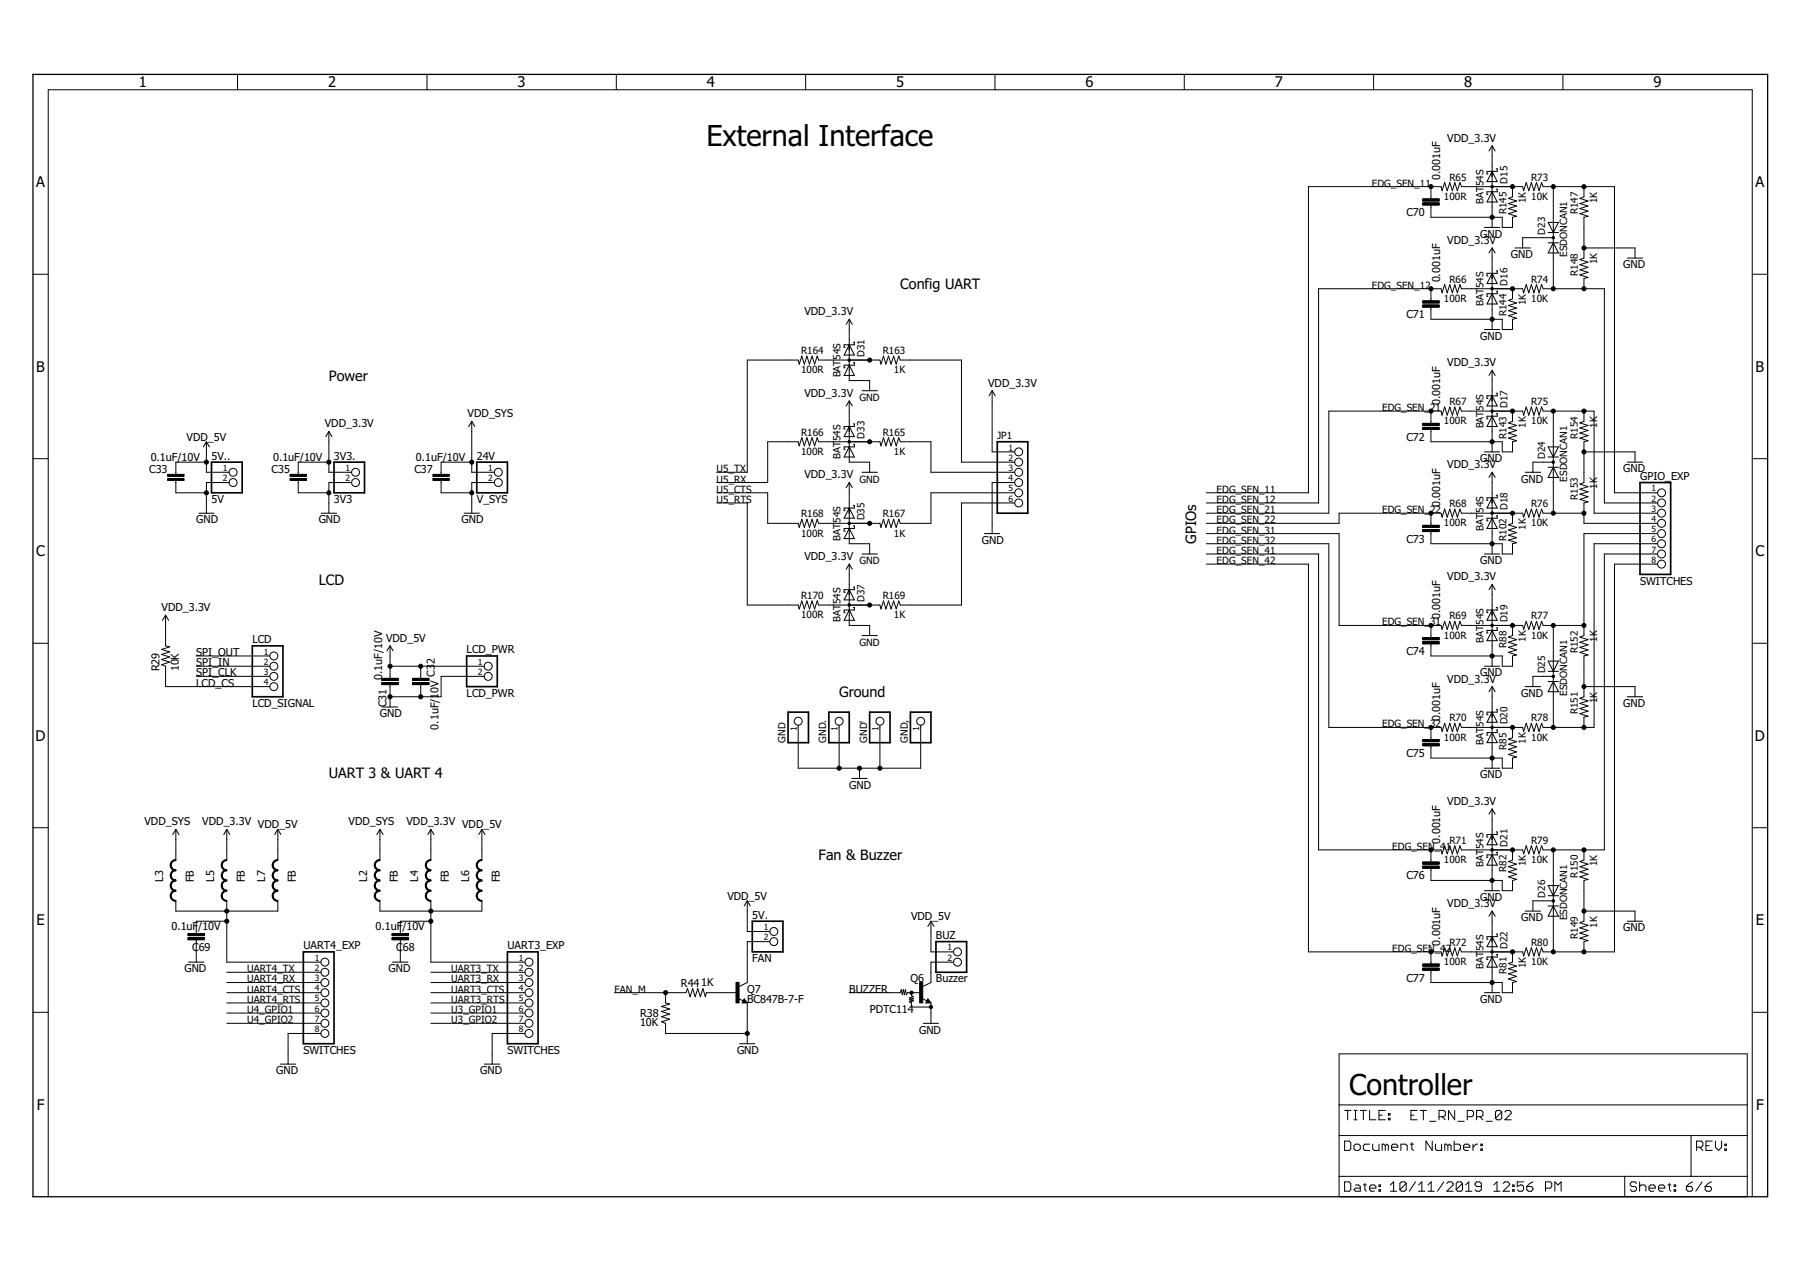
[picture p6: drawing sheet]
<svg xmlns="http://www.w3.org/2000/svg" width="297mm" height="210mm" viewBox="0 0 297 210" stroke-linecap="round" stroke-linejoin="round" font-family="sans-serif">
<g fill="none" stroke="#000" stroke-width=".28">
<path d="M34.9 76.3h5.1v5h-5.1zM55.1 76.3h5.1v5h-5.1zM78.7 76.3h5v5h-5zM164.6 72.9h5v11.8h-5zM270.6 79.6h5.1v15.2h-5.1zM41.6 106.6h5.1v8.4h-5.1zM77 108.2h5.1v5.1h-5.1zM130 117.5h3.4v5.1h-3.4zM136.8 117.5h3.3v5.1h-3.3zM143.5 117.5h3.4v5.1h-3.4zM150.2 117.5h3.4v5.1h-3.4zM50.1 157.1h5v15.1h-5z"/>
<path d="M83.7 157.1h5.1v15.1h-5.1zM124.1 152h5.1v5.1h-5.1zM154.5 155.4h5v5h-5z"/>
</g>
<g fill="none" stroke="#000" stroke-width=".17">
<path d="M39.2 12.3v2.5M70.5 12.3v2.5M101.7 12.3v2.5M132.9 12.3v2.5M164.2 12.3v2.5M195.4 12.3v2.5M226.7 12.3v2.5M257.9 12.3v2.5M236.1 30.8v2M245 37.5h2.5M246.2 31.6l.9 1.7h-1.7zM246.2 24.1v13.4"/>
<path d="M246.2 28.3l.9 1.7h-1.7zM246.2 24.1l-.5 .8M246.2 24.1l.5 .8M246.9 31.2h.2v.4h-1.7v.5h.2M246.9 27.9h.2v.4h-1.7v.4h.2M249.6 30.8v1.7l-.7 .2 1.4 .5-1.4 .4 1.4 .4-1.4 .4 1.4 .4-1.4 .5 1.4 .4-.7 .2v1.6h-1.7v-1.6h-11.8v-2.1M255.5 36.7h1.7l-.9 1.7zM255.5 38.4h1.7M256.3 30.8v16.8M256.3 39.2h-5v1.7M261.4 30.8v1.7l-.7 .2 1.4 .5-1.4 .4 1.4 .4-1.4 .4 1.4 .4-1.4 .5 1.4 .4-.7 .2v6.7l-.7 .2 1.4 .5-1.4 .4 1.4 .4-1.4 .4 1.4 .4-1.4 .5 1.4 .4-.7 .2v1.6M5.4 45.3h2.6"/>
<path d="M140.1 52.7v10.1h3.4v1.7M140.1 56.9l.9 1.7h-1.7zM140.1 52.7l-.5 .8M140.1 52.7l.6 .8M140.8 59.8h.2v.5h-1.7v.4h.2M140.8 56.5h.2v.4h-1.7v.4h.2M236.1 47.6v2.1M245 54.4h2.5M246.2 40.9v13.5M246.2 48.5l.9 1.7h-1.7zM246.2 45.1l.9 1.7h-1.7zM246.2 40.9l-.5 .8"/>
<path d="M246.2 40.9l.5 .8M246.9 44.7h.2v.4h-1.7v.4h.2M246.9 48.1h.2v.4h-1.7v.4h.2M249.6 47.6v1.7l-.7 .3 1.4 .4-1.4 .4 1.4 .4-1.4 .5 1.4 .4-1.4 .4 1.4 .4-.7 .2v1.7h-1.7v-1.7h-11.8v-2M250 40.9h2.5M255.5 40.1h1.7M256.3 40.1l.9 1.6h-1.7zM261.4 40.9h8.4v1.7M268.5 42.6h2.6M289.2 45.3h2.5M5.4 75.7h2.6M29 79.3v2h5.1"/>
<path d="M34.1 76.3h-5.1v2M34.1 72.9v5h3.7M34.1 72.9l.5 .8M34.1 72.9l-.5 .8M37.8 79.6h-3.7v5.1M49.2 79.3v2h5.1M54.3 76.3h-5.1v2M54.3 71.2v6.7h3.7M54.3 71.2l.5 .9M54.3 71.2l-.5 .9M58 79.6h-3.7v5.1M72.8 79.3v2h5.1"/>
<path d="M77.9 76.3h-5.1v2M77.9 69.5v8.4h3.7M77.9 69.5l.5 .9M77.9 69.5l-.6 .9M81.6 79.6h-3.7v5.1M140.1 79.6v10.1h3.4v1.7M140.1 73.7l.9 1.7h-1.7zM140.1 66.2v10.1h3.4v1.6M140.1 60.3l.9 1.7h-1.7zM140.1 70.4l.9 1.7h-1.7zM140.1 66.2l-.5 .8M140.1 66.2l.6 .8"/>
<path d="M140.1 79.6l-.5 .9M140.1 79.6l.6 .9M140.8 70h.2v.4h-1.7v.4h.2M140.8 73.3h.2v.4h-1.7v.4h.2M142.3 77.9h2.5M142.3 64.5h2.5M163.7 64.5v10.1h3.7M163.7 64.5l.5 .8M163.7 64.5l-.5 .8M167.4 76.3h-8.7v-16.9h-10.1l-.3-.6-.4 1.3-.4-1.3-.5 1.3-.4-1.3-.4 1.3-.4-1.3-.4 1.3-.2-.7h-10.1l-.2-.6-.5 1.3-.4-1.3-.4 1.3-.4-1.3-.5 1.3-.4-1.3-.4 1.3-.2-.7h-8.4v18.5h-5M167.4 77.9h-13.8v-5h-5l-.3-.7-.4 1.4-.4-1.4-.5 1.4-.4-1.4-.4 1.4-.4-1.4-.4 1.4-.2-.7h-10.1l-.2-.7-.5 1.4-.4-1.4-.4 1.4-.4-1.4-.5 1.4-.4-1.4-.4 1.4-.2-.7h-5v6.7h-8.4M167.4 79.6h-3.7v8.5"/>
<path d="M236.1 67.8v2.1M245 74.6h2.5M246.2 61.1v13.5M246.2 77.9v13.5M246.2 68.7l.9 1.7h-1.7zM246.2 65.3l.9 1.7h-1.7zM246.2 61.1l-.5 .9M246.2 61.1l.5 .9M246.2 77.9l-.5 .9M246.2 77.9l.5 .9M246.9 64.9h.2v.4h-1.7v.4h.2M246.9 68.3h.2v.4h-1.7v.4h.2"/>
<path d="M249.6 67.8v1.7l-.7 .3 1.4 .4-1.4 .4 1.4 .4-1.4 .5 1.4 .4-1.4 .4 1.4 .4-.7 .2v1.7h-1.7v-1.7h-11.8v-2M251.7 77.9h2.5M255.5 77.1h1.7M255.5 73.7h1.7l-.9 1.7zM255.5 75.4h1.7M256.3 67.8v16.9M256.3 77.1l.9 1.7h-1.7zM256.3 76.3h-3.3v1.6M261.4 67.8v1.7l-.7 .3 1.4 .4-1.4 .4 1.4 .4-1.4 .5 1.4 .4-1.4 .4 1.4 .4-.7 .2v6.7l-.7 .3 1.4 .4-1.4 .4 1.4 .5-1.4 .4 1.4 .4-1.4 .4 1.4 .4-.7 .2v3.4h12.1M261.4 74.6h8.4v1.7M268.5 76.3h2.6M289.2 75.7h2.5"/>
<path d="M32.8 84.7h2.5M53 84.7h2.5M76.6 84.7h2.5M118.3 81.3h8.4v5.1h5l.2 .6 .4-1.3 .4 1.3 .5-1.3 .4 1.3 .4-1.3 .4 1.3 .5-1.3 .2 .7h10.1l.2 .6 .4-1.3 .4 1.3 .4-1.3 .4 1.3 .5-1.3 .4 1.3 .4-1.3 .3 .7h5v-5.1h13.8M118.3 83h5v16.8h8.4l.2 .7 .4-1.3 .4 1.3 .5-1.3 .4 1.3 .4-1.3 .4 1.3 .5-1.3 .2 .6h10.1l.2 .7 .4-1.3 .4 1.3 .4-1.3 .4 1.3 .5-1.3 .4 1.3 .4-1.3 .3 .6h10.1v-16.8h8.7M140.1 83.8l.9 1.7h-1.7zM140.1 93.1v10.1h3.4v1.7M140.1 87.2l.9 1.7h-1.7zM140.1 97.3l.9 1.7h-1.7zM140.1 93.1l-.5 .8M140.1 93.1l.6 .8M140.8 86.8h.2v.4h-1.7v.4h.2"/>
<path d="M140.8 83.4h.2v.4h-1.7v.5h.2M140.8 96.9h.2v.4h-1.7v.4h.2M142.3 91.4h2.5M162.5 88.1h2.5M199.1 81.3h16.8v-50.5h21.9l.2 .7 .4-1.4 .4 1.4 .4-1.4 .5 1.4 .4-1.4 .4 1.4 .4-1.4 .3 .7h10.1l.1 .7 .5-1.4 .4 1.4 .4-1.4 .4 1.4 .5-1.4 .4 1.4 .4-1.4 .3 .7h11.7v50.5h7.1M199.1 83h18.5v-35.4h20.2l.2 .7 .4-1.3 .4 1.3 .4-1.3 .5 1.3 .4-1.3 .4 1.3 .4-1.3 .3 .6h10.1l.1 .7 .5-1.3 .4 1.3 .4-1.3 .4 1.3 .5-1.3 .4 1.3 .4-1.3 .3 .6h10.1v35.4h8.7M199.1 84.7h20.2v-16.9h18.5l.2 .7 .4-1.3 .4 1.3 .4-1.3 .5 1.3 .4-1.3 .4 1.3 .4-1.3 .3 .6h10.1l.1 .7 .5-1.3 .4 1.3 .4-1.3 .4 1.3 .5-1.3 .4 1.3 .4-1.3 .3 .6h8.4v16.9h10.4M199.1 88.1h21.9v15.1h16.8l.2 .7 .4-1.4 .4 1.4 .4-1.4 .5 1.4 .4-1.4 .4 1.4 .4-1.4 .3 .7h10.1l.1 .7 .5-1.4 .4 1.4 .4-1.4 .4 1.4 .5-1.4 .4 1.4 .4-1.4 .3 .7h6.7M199.1 89.7h20.2v30.3h18.5l.2 .7 .4-1.3 .4 1.3 .4-1.3 .5 1.3 .4-1.3 .4 1.3 .4-1.3 .3 .6h10.1l.1 .7 .5-1.3 .4 1.3 .4-1.3 .4 1.3 .5-1.3 .4 1.3 .4-1.3 .3 .6h8.4v-30.3h10.4M199.1 91.4h18.5v48.9h20.2l.2 .6 .4-1.3 .4 1.3 .4-1.3 .5 1.3 .4-1.3 .4 1.3 .4-1.3 .3 .7h10.1l.1 .6 .5-1.3 .4 1.3 .4-1.3 .4 1.3 .5-1.3 .4 1.3 .4-1.3 .3 .7h10.1v-48.9h8.7M199.1 93.1h16.8v64h21.9l.2 .7 .4-1.4 .4 1.4 .4-1.4 .5 1.4 .4-1.4 .4 1.4 .4-1.4 .3 .7h10.1l.1 .7 .5-1.4 .4 1.4 .4-1.4 .4 1.4 .5-1.4 .4 1.4 .4-1.4 .3 .7h11.7v-64h7.1M236.1 84.7v2"/>
<path d="M245 91.4h2.5M246.2 96.5v13.4M246.2 85.5l.9 1.7h-1.7zM246.2 82.1l.9 1.7h-1.7zM246.2 96.5l-.5 .8M246.2 96.5l.5 .8M246.9 81.7h.2v.4h-1.7v.5h.2M246.9 85.1h.2v.4h-1.7v.4h.2M249.6 84.7v1.7l-.7 .2 1.4 .4-1.4 .5 1.4 .4-1.4 .4 1.4 .4-1.4 .4 1.4 .5-.7 .1v1.7h-1.7v-1.7h-11.8v-2M261.4 84.7h-6.7l-.3-.7-.4 1.3-.4-1.3-.5 1.3-.4-1.3-.4 1.3-.4-1.3-.5 1.3-.1-.6h-10.1l-.3-.7-.4 1.3-.4-1.3-.4 1.3-.5-1.3-.4 1.3-.4-1.3-.4 1.3-.2-.6h-16.8v1.7h-21.9M273.5 88.1h-12.1v16.8l-.7 .2 1.4 .5-1.4 .4 1.4 .4-1.4 .4 1.4 .5-1.4 .4 1.4 .4-.7 .1v6.8l-.7 .2 1.4 .5-1.4 .4 1.4 .4-1.4 .4 1.4 .4-1.4 .5 1.4 .4-.7 .1v1.7M5.4 106.2h2.6"/>
<path d="M27.3 101.5v5.1l.7 .1-1.4 .5 1.4 .4-1.4 .4 1.4 .4-1.4 .4 1.4 .5-1.4 .4 .7 .2v3.4h17.2M27.3 101.5l.5 .9M27.3 101.5l-.5 .9M32.4 109.9h12.1M32.4 111.6h12.1M32.4 108.2h12.1M63.1 116.7h2.5M64.4 109.9h15.5M64.4 106.6v5.4M64.4 113v3.7M64.4 106.6l.5 .8M64.4 106.6l-.5 .8"/>
<path d="M69.4 109.9v2.1M69.4 113v2M79.9 111.6h-7.1v3.4h-8.4M131.7 119.7v7.1h20.2v-7.1M138.5 119.7v7.1M140.1 100.7l.9 1.7h-1.7zM140.8 100.2h.2v.5h-1.7v.4h.2M142.3 104.9h2.5M145.2 119.7v7.1M236.1 103.2v2M245 109.9h2.5M246.2 113.3v13.5"/>
<path d="M246.2 104l.9 1.7h-1.7zM246.2 100.7l.9 1.7h-1.7zM246.2 117.5l.9 1.7h-1.7zM246.2 113.3l-.5 .9M246.2 113.3l.5 .9M246.9 100.2h.2v.5h-1.7v.4h.2M246.9 103.6h.2v.4h-1.7v.5h.2M246.9 117.1h.2v.4h-1.7v.4h.2M249.6 103.2v1.7l-.7 .2 1.4 .5-1.4 .4 1.4 .4-1.4 .4 1.4 .5-1.4 .4 1.4 .4-.7 .1v1.7h-1.7v-1.7h-11.8v-2M251.7 113.3h2.5M255.5 112.5h1.7M255.5 109.1h1.7l-.9 1.7z"/>
<path d="M255.5 110.8h1.7M256.3 103.2v16.8M256.3 111.6h-3.3v1.7M256.3 112.5l.9 1.7h-1.7zM261.4 113.3h8.4v1.7M268.5 115h2.6M289.2 106.2h2.5M5.4 136.6h2.6M29 136.9l-.5 .8M29 136.9l.5 .8M29 136.9v5M37.4 136.9l-.5 .8"/>
<path d="M37.4 136.9l.5 .8M37.4 136.9v5M45.8 136.9l.6 .8M45.8 136.9l-.5 .8M45.8 136.9v5M62.7 136.9l-.5 .8M62.7 136.9l.5 .8M62.7 136.9v5M71.1 136.9l-.5 .8M71.1 136.9l.5 .8M71.1 136.9v5M79.5 136.9l.5 .8"/>
<path d="M79.5 136.9l-.5 .8M79.5 136.9v5M140.6 128.5h2.5M141.8 126.8v1.7M236.1 120v2M245 126.8h2.5M246.2 133.5v13.5M246.2 120.9l.9 1.7h-1.7zM246.2 137.7l.9 1.7h-1.7zM246.2 133.5l-.5 .8M246.2 133.5l.5 .8M246.9 120.5h.2v.4h-1.7v.4h.2"/>
<path d="M246.9 137.3h.2v.4h-1.7v.4h.2M249.6 120v1.7l-.7 .3 1.4 .4-1.4 .4 1.4 .4-1.4 .5 1.4 .4-1.4 .4 1.4 .4-.7 .2v1.7h-1.7v-1.7h-11.8v-2M289.2 136.6h2.5M29 148.7v1.6h16.8v-1.6M31.1 158.8h2.5M32.4 155.1v3.7M37.4 148.7v10.1h15.6M37.4 152h-5v2.1M62.7 148.7v1.6h16.8v-1.6M64.8 158.8h2.5M66.1 155.1v3.7M71.1 148.7v10.1h15.5"/>
<path d="M71.1 152h-5v2.1M123.3 148.7v5h3.7M123.3 148.7l.5 .8M123.3 148.7l-.5 .8M127 155.4h-3.7v6.7l-1.3 .7M153.6 152v5.1h3.8M153.6 152l.5 .9M153.6 152l-.5 .9M157.4 158.8h-3.8v3.3l-1.3 .7M236.1 140.3v2M236.1 157.1v2M245 147h2.5"/>
<path d="M246.2 150.3v13.5M246.2 141.1l.9 1.7h-1.7zM246.2 157.9l.9 1.7h-1.7zM246.2 154.6l.9 1.6h-1.7zM246.2 150.3l-.5 .9M246.2 150.3l.5 .9M246.9 140.7h.2v.4h-1.7v.4h.2M246.9 154.1h.2v.5h-1.7v.4h.2M246.9 157.5h.2v.4h-1.7v.4h.2M249.6 157.1v1.7l-.7 .2 1.4 .4-1.4 .5 1.4 .4-1.4 .4 1.4 .4-1.4 .4 1.4 .5-.7 .1v1.7h-1.7v-1.7h-11.8v-2M249.6 140.3v1.6l-.7 .3 1.4 .4-1.4 .4 1.4 .4-1.4 .5 1.4 .4-1.4 .4 1.4 .4-.7 .2v1.7h-1.7v-1.7h-11.8v-2M251.7 150.3h2.5"/>
<path d="M255.5 149.5h1.7M255.5 146.1h1.7l-.9 1.7zM255.5 147.8h1.7M256.3 140.3v16.8M256.3 148.7h-3.3v1.6M256.3 149.5l.9 1.7h-1.7zM261.4 150.3h8.4v1.7M261.4 140.3v1.6l-.7 .3 1.4 .4-1.4 .4 1.4 .4-1.4 .5 1.4 .4-1.4 .4 1.4 .4-.7 .2v6.7l-.7 .3 1.4 .4-1.4 .4 1.4 .4-1.4 .5 1.4 .4-1.4 .4 1.4 .4-.7 .2v1.7M268.5 152h2.6M5.4 167h2.6M37.4 160.4h15.6M37.4 162.1h15.6"/>
<path d="M37.4 163.8h15.6M37.4 165.5h15.6M37.4 167.2h15.6M37.4 168.9h15.6M46.3 175.6h2.5M53 170.5h-5.5v5.1M71.1 160.4h15.5M71.1 162.1h15.5M71.1 163.8h15.5M71.1 165.5h15.5M71.1 167.2h15.5M71.1 168.9h15.5"/>
<path d="M79.9 175.6h2.6M86.6 170.5h-5.4v5.1M101.4 163.8h11.8l.3-.7 .4 1.4 .4-1.4 .4 1.4 .4-1.4 .5 1.4 .4-1.4 .4 1.4 .2-.7h5M109.8 163.8v1.7l.7 .2-1.3 .4 1.3 .4-1.3 .4 1.3 .4-1.3 .5 1.3 .4-1.3 .4 .6 .3v1.6h13.5M121.8 164.8l.8 .4M122 172.2h2.6M122.8 164.8l.5 .7h-.8zM122.8 165.2l.1 .1h-.3l.2-.3 .3 .4h-.5M123.3 165.5v6.7M140.1 163.8h8.5l.1-.5 .2 .8 .2-.8 .1 .8 .2-.8 .2 .8 .2-.3h2M150.4 163.8v.5l.3 .2-.6 .2 .6 .1-.6 .2 .6 .2-.6 .1 .3 .2v.7h3.2M152.1 164.8l.9 .4"/>
<path d="M152.4 168.9h2.5M153.1 164.8l.5 .7h-.8zM153.1 165.2l.1 .1h-.2l.1-.3 .4 .4h-.5M153.6 165.5v3.4M221 173.9h67.3v23.6h-67.3zM245 163.8h2.5M289.2 167h2.5M8 197.5v-182.7h281.2v182.7M221 187.4h67.3M221 194.1h67.3M221 182.3h67.3M221.9 188.3h.8l.2 .3v1l-.2 .2h-.8z"/>
<path d="M221.9 195h.8l.2 .3v1l-.2 .3h-.8zM221.9 183.2h1M222.4 183.2v1.6M223.4 189.1l.3-.3h.5l.3 .3v.5l-.3 .2h-.5l-.3-.2zM223.4 183.2h.5M223.4 184.8h.5M223.7 195.5h.5l.3 .3v.8h-.8l-.3-.3 .3-.2h.8M223.7 183.2v1.6M224.5 183.2h1M225 195.5h.5M225 183.2v1.6M225.2 195.3v1l.3 .3"/>
<path d="M226 196.1h1.1v-.3l-.3-.3h-.5l-.3 .3v.5l.3 .3h.5M226 183.2v1.6h1.1M226 188.8h-.8l-.2 .3v.5l.2 .2h.8M226.5 188.8v.8l.3 .2h.8v-1M227.6 196.3h.2v.3h-.2zM227.6 195.5h.2v.3h-.2zM227.6 184h.5M228.6 183.2h-1v1.6h1M228.6 189.1l-.3-.3h-.2v1M228.6 189.1l.3-.3 .2 .3v.7M228.6 189.1v.7M229.1 184.5h.3v.3h-.3z"/>
<path d="M229.1 183.7h.3v.3h-.3zM229.4 196.6h1.1M229.4 195.5l.6-.5v1.6M229.6 189.3h1.1v-.2l-.3-.3h-.5l-.3 .3v.5l.3 .2h.5M231.2 189.8v-1h.8l.2 .3v.7M232.1 195.3v1l-.3 .3h-.5l-.3-.3M232.1 195.3l-.3-.3h-.5l-.3 .3v1M232.1 195.3l-1.1 1M232.7 188.8h.6M232.8 184h.5M233 188.6v1l.3 .2M233.6 195l-1 1.6"/>
<path d="M233.8 183.2h-1v1.6h1M234.1 196.6h1M234.1 195.5l.5-.5v1.6M234.4 183.2h1M234.9 183.2v1.6M235.6 196.6h1.1M235.6 195.5l.6-.5v1.6M235.9 185h1.1M236.3 188.3v1.5l-1-1.5v1.5M236.9 188.8v.8l.2 .2h.8v-1M237.5 184.3h.8l.2-.3v-.5l-.2-.3h-.8v1.6M238 184.3l.5 .5"/>
<path d="M238.3 195l-1.1 1.6M238.8 195.3l.2-.3h.5l.3 .3v.2l-1 1.1h1M238.9 189.1l-.2-.3h-.3v1M238.9 189.1v.7M238.9 189.1l.3-.3 .3 .3v.7M240 188.3v1.5h.7l.3-.2v-.5l-.3-.3h-.7M240.1 183.2v1.6l-1.1-1.6v1.6M240.6 185h1M241.3 195.3v1l-.2 .3h-.5l-.3-.3M241.3 195.3l-.2-.3h-.5l-.3 .3v1M241.3 195.3l-1 1M241.5 189.3h1v-.2l-.2-.3h-.5l-.3 .3v.5l.3 .2h.5"/>
<path d="M241.9 196.6h1M241.9 195.5l.5-.5v1.6M242.1 184.3h.8l.3-.3v-.5l-.3-.3h-.8v1.6M243.1 188.8v1M243.7 184.3h.8l.2-.3v-.5l-.2-.3h-.8v1.6M243.8 188.8h-.2l-.5 .5M244.2 184.3l.5 .5M244.4 189.6h.2v.2h-.2zM244.4 188.8h.2v.3h-.2zM244.5 195.8h-.8l-.3-.3v-.2l.3-.3h.5l.3 .3v1l-.3 .3h-.5l-.3-.3M245.2 185h1.1M246.5 196.6h1"/>
<path d="M246.5 195.5l.5-.5v1.6M247.8 183.5l-.3-.3h-.5l-.2 .3v1M247.8 183.5v1l-.3 .3h-.5l-.2-.3M247.8 183.5l-1 1M248.1 195.3l.2-.3h.5l.3 .3v.2l-1 1.1h1M248.3 183.5l.3-.3h.5l.3 .3v.2l-1.1 1.1h1.1M249.6 196.3h.3v.3h-.3zM249.6 195.5h.3v.3h-.3zM251.4 195h-1v.8l.8-.3 .2 .3v.5l-.2 .3h-.5l-.3-.3M251.9 195.8h.8l.3 .3v.2l-.3 .3h-.5l-.3-.3zM253 195l-.5 .3-.6 .5M255 196.1h.8l.3-.3v-.5l-.3-.3h-.8v1.6"/>
<path d="M256.6 196.6v-1.6l.5 .5 .5-.5v1.6M268.1 194.1v3.4M270.1 195.3l-.3-.3h-.5l-.3 .3v.2l.3 .3h.5l.3 .3v.2l-.3 .3h-.5l-.3-.3M270.6 195.8l.2-.3h.6l.2 .3v.8M270.6 195v1.6M272.1 196.1h1.1v-.3l-.3-.3h-.5l-.3 .3v.5l.3 .3h.5M273.7 196.1h1v-.3l-.3-.3h-.5l-.2 .3v.5l.2 .3h.5M275.2 195.5h.5M275.5 195.3v1l.2 .3M276.3 196.3h.2v.3h-.2zM276.3 195.5h.2v.3h-.2zM278.3 195.8h.8l.2 .3v.2l-.2 .3h-.5l-.3-.3z"/>
<path d="M279.1 187.4v6.7M279.3 195l-.5 .3-.5 .5M280 189.3h.8l.2-.2v-.5l-.2-.3h-.8v1.5M280.5 189.3l.5 .5M280.9 195l-1.1 1.6M281.4 195.8h.8l.2 .3v.2l-.2 .3h-.6l-.2-.3zM281.5 189.1h.5M282.4 195l-.5 .3-.5 .5M282.6 188.3h-1.1v1.5h1.1M283.1 188.3v1l.5 .5 .5-.5v-1M284.6 189.6h.3v.2h-.3zM284.6 188.8h.3v.3h-.3z"/>
<circle cx="38.5" cy="79.6" r=".66"/>
<circle cx="38.5" cy="77.9" r=".66"/>
<circle cx="58.7" cy="79.6" r=".66"/>
<circle cx="58.7" cy="77.9" r=".66"/>
<circle cx="82.2" cy="79.6" r=".66"/>
<circle cx="82.2" cy="77.9" r=".66"/>
<circle cx="168.1" cy="76.3" r=".66"/>
<circle cx="168.1" cy="74.6" r=".66"/>
<circle cx="168.1" cy="77.9" r=".66"/>
<circle cx="168.1" cy="79.6" r=".66"/>
<circle cx="168.1" cy="83" r=".66"/>
<circle cx="168.1" cy="81.3" r=".66"/>
<circle cx="274.2" cy="83" r=".66"/>
<circle cx="274.2" cy="84.7" r=".66"/>
<circle cx="274.2" cy="81.3" r=".66"/>
<circle cx="274.2" cy="86.4" r=".66"/>
<circle cx="274.2" cy="91.4" r=".66"/>
<circle cx="274.2" cy="89.7" r=".66"/>
<circle cx="274.2" cy="88.1" r=".66"/>
<circle cx="274.2" cy="93.1" r=".66"/>
<circle cx="45.2" cy="108.2" r=".66"/>
<circle cx="45.2" cy="109.9" r=".66"/>
<circle cx="45.2" cy="111.6" r=".66"/>
<circle cx="45.2" cy="113.3" r=".66"/>
<circle cx="80.6" cy="109.9" r=".66"/>
<circle cx="80.6" cy="111.6" r=".66"/>
<circle cx="131.7" cy="119" r=".66"/>
<circle cx="138.5" cy="119" r=".66"/>
<circle cx="145.2" cy="119" r=".66"/>
<circle cx="151.9" cy="119" r=".66"/>
<circle cx="53.6" cy="158.8" r=".66"/>
<circle cx="87.3" cy="158.8" r=".66"/>
<circle cx="127.7" cy="155.4" r=".66"/>
<circle cx="127.7" cy="153.7" r=".66"/>
<circle cx="158" cy="158.8" r=".66"/>
<circle cx="158" cy="157.1" r=".66"/>
<circle cx="53.6" cy="162.1" r=".66"/>
<circle cx="53.6" cy="160.4" r=".66"/>
<circle cx="53.6" cy="163.8" r=".66"/>
<circle cx="53.6" cy="167.2" r=".66"/>
<circle cx="53.6" cy="170.5" r=".66"/>
<circle cx="53.6" cy="165.5" r=".66"/>
<circle cx="53.6" cy="168.9" r=".66"/>
<circle cx="87.3" cy="167.2" r=".66"/>
<circle cx="87.3" cy="168.9" r=".66"/>
<circle cx="87.3" cy="170.5" r=".66"/>
<circle cx="87.3" cy="162.1" r=".66"/>
<circle cx="87.3" cy="165.5" r=".66"/>
<circle cx="87.3" cy="163.8" r=".66"/>
<circle cx="87.3" cy="160.4" r=".66"/>
</g>
<g fill="#000" stroke="#000" stroke-width=".17">
<path d="M234.8 32.8h2.7v.4h-2.7zM234.8 33.5h2.7v.3h-2.7zM234.8 49.7h2.7v.3h-2.7zM234.8 50.3h2.7v.4h-2.7zM27.7 79h2.7v.3h-2.7zM27.7 78.3h2.7v.3h-2.7zM47.9 79h2.7v.3h-2.7zM47.9 78.3h2.7v.3h-2.7zM71.4 79h2.7v.3h-2.7zM71.4 78.3h2.7v.3h-2.7zM234.8 69.9h2.7v.3h-2.7zM234.8 70.5h2.7v.4h-2.7z"/>
<path d="M234.8 86.7h2.7v.3h-2.7zM234.8 87.4h2.7v.3h-2.7zM63 112h2.7v.3h-2.7zM63 112.6h2.7v.4h-2.7zM68.1 112h2.7v.3h-2.7zM68.1 112.6h2.7v.4h-2.7zM234.8 105.2h2.7v.4h-2.7zM234.8 105.9h2.7v.3h-2.7zM234.8 122h2.7v.4h-2.7zM234.8 122.7h2.7v.4h-2.7zM31 154.1h2.7v.3h-2.7zM31 154.7h2.7v.4h-2.7z"/>
<path d="M64.7 154.1h2.7v.3h-2.7zM64.7 154.7h2.7v.4h-2.7zM234.8 159.1h2.7v.3h-2.7zM234.8 159.8h2.7v.3h-2.7zM234.8 142.3h2.7v.3h-2.7zM234.8 142.9h2.7v.4h-2.7zM121.5 162.1h.5v3.4h-.5zM151.8 162.1h.5v3.4h-.5z"/>
</g>
<g fill="#000" stroke="#000" stroke-width=".17">
<path d="M246.1 30.6h.3v.4h-.3l-.1-.2z" fill-rule="evenodd"/>
<path d="M140 59.3h.3v.3h-.3z" fill-rule="evenodd"/>
<path d="M246.1 47.5h.3v.3h-.3l-.1-.2z" fill-rule="evenodd"/>
<path d="M246.1 67.7h.3v.3h-.3l-.1-.2z" fill-rule="evenodd"/>
<path d="M140 86.2h.3v.3l-.2 .1-.1-.1z" fill-rule="evenodd"/>
<path d="M140 99.7h.3v.3h-.3z" fill-rule="evenodd"/>
<path d="M246.1 84.5h.3v.3h-.3l-.1-.1z" fill-rule="evenodd"/>
<path d="M246.1 103h.3v.4h-.3l-.1-.2z" fill-rule="evenodd"/>
<path d="M256.2 111.5h.3v.3h-.3z" fill-rule="evenodd"/>
<path d="M28.1 147.8h.2a.74 .74 0 0 0 .7 .8v.1h-.1l-.5-.2-.2-.3z" fill-rule="evenodd"/>
<path d="M28.1 146.1h.2a.77 .77 0 0 0 .7 .8v.2h-.1l-.5-.2-.2-.4z" fill-rule="evenodd"/>
<path d="M28.1 144.4h.2a.77 .77 0 0 0 .7 .8v.2h-.1l-.5-.2-.2-.4z" fill-rule="evenodd"/>
<path d="M28.1 142.8h.2a.77 .77 0 0 0 .7 .7v.2h-.1l-.5-.2-.2-.4z" fill-rule="evenodd"/>
<path d="M28.4 147.1l.5-.2h.1v.2a.77 .77 0 0 0-.7 .7h-.2v-.1z" fill-rule="evenodd"/>
<path d="M28.3 145.6l.6-.4h.1v.2a.77 .77 0 0 0-.7 .7h-.2v-.1z" fill-rule="evenodd"/>
<path d="M28.4 143.7l.5-.2h.1v.2a.73 .73 0 0 0-.7 .7h-.2v-.1z" fill-rule="evenodd"/>
<path d="M28.4 142l.5-.2h.1v.2a.77 .77 0 0 0-.7 .8h-.2v-.2z" fill-rule="evenodd"/>
<path d="M36.5 147.8h.2a.74 .74 0 0 0 .7 .8v.1h-.3a.86 .86 0 0 1-.6-.9z" fill-rule="evenodd"/>
<path d="M36.5 146.1h.2a.77 .77 0 0 0 .7 .8v.2l-.3-.1a.86 .86 0 0 1-.6-.9z" fill-rule="evenodd"/>
<path d="M36.5 144.4h.2a.77 .77 0 0 0 .7 .8v.2l-.3-.1a.86 .86 0 0 1-.6-.9z" fill-rule="evenodd"/>
<path d="M36.5 142.8h.2a.77 .77 0 0 0 .7 .7v.2l-.3-.1a.86 .86 0 0 1-.6-.8z" fill-rule="evenodd"/>
<path d="M36.7 147.3l.6-.4h.1v.2a.74 .74 0 0 0-.7 .7h-.2z" fill-rule="evenodd"/>
<path d="M36.7 145.6l.6-.4h.1v.2a.74 .74 0 0 0-.7 .7h-.2z" fill-rule="evenodd"/>
<path d="M36.7 143.9l.6-.4h.1v.2a.7 .7 0 0 0-.7 .7h-.2z" fill-rule="evenodd"/>
<path d="M36.7 142.2l.6-.4h.1v.2a.74 .74 0 0 0-.7 .8h-.2z" fill-rule="evenodd"/>
<path d="M44.9 147.8h.2a.74 .74 0 0 0 .7 .8v.1h-.1l-.4-.2-.3-.3z" fill-rule="evenodd"/>
<path d="M44.9 146.1h.2a.77 .77 0 0 0 .7 .8v.2h-.1l-.4-.2-.3-.4z" fill-rule="evenodd"/>
<path d="M44.9 144.4h.2a.77 .77 0 0 0 .7 .8v.2h-.1l-.4-.2-.3-.4z" fill-rule="evenodd"/>
<path d="M44.9 142.8h.2a.77 .77 0 0 0 .7 .7v.2h-.1l-.4-.2-.3-.4z" fill-rule="evenodd"/>
<path d="M45.3 147.1l.4-.2h.1v.2a.77 .77 0 0 0-.7 .7h-.2v-.1z" fill-rule="evenodd"/>
<path d="M45.1 145.6l.6-.4h.1v.2a.77 .77 0 0 0-.7 .7h-.2v-.1z" fill-rule="evenodd"/>
<path d="M45.3 143.7l.4-.2h.1v.2a.73 .73 0 0 0-.7 .7h-.2v-.1z" fill-rule="evenodd"/>
<path d="M45.3 142l.4-.2h.1v.2a.77 .77 0 0 0-.7 .8h-.2v-.2z" fill-rule="evenodd"/>
<path d="M61.8 147.8h.1a.74 .74 0 0 0 .8 .8v.1h-.1l-.5-.2-.3-.3z" fill-rule="evenodd"/>
<path d="M61.8 146.1h.1a.77 .77 0 0 0 .8 .8v.2h-.1l-.5-.2-.3-.4z" fill-rule="evenodd"/>
<path d="M61.8 144.4h.1a.77 .77 0 0 0 .8 .8v.2h-.1l-.5-.2-.3-.4z" fill-rule="evenodd"/>
<path d="M61.8 142.8h.1a.77 .77 0 0 0 .8 .7v.2h-.1l-.5-.2-.3-.4z" fill-rule="evenodd"/>
<path d="M62.1 147.1l.5-.2h.1v.2a.77 .77 0 0 0-.8 .7h-.1v-.1z" fill-rule="evenodd"/>
<path d="M62 145.6l.6-.4h.1v.2a.77 .77 0 0 0-.8 .7h-.1v-.1z" fill-rule="evenodd"/>
<path d="M62.1 143.7l.5-.2h.1v.2a.73 .73 0 0 0-.8 .7h-.1v-.1z" fill-rule="evenodd"/>
<path d="M62.1 142l.5-.2h.1v.2a.77 .77 0 0 0-.8 .8h-.1v-.2z" fill-rule="evenodd"/>
<path d="M70.2 147.8h.2a.74 .74 0 0 0 .7 .8v.1h-.3a.86 .86 0 0 1-.6-.9z" fill-rule="evenodd"/>
<path d="M70.2 146.1h.2a.77 .77 0 0 0 .7 .8v.2l-.3-.1a.86 .86 0 0 1-.6-.9z" fill-rule="evenodd"/>
<path d="M70.2 144.4h.2a.77 .77 0 0 0 .7 .8v.2l-.3-.1a.86 .86 0 0 1-.6-.9z" fill-rule="evenodd"/>
<path d="M70.2 142.8h.2a.77 .77 0 0 0 .7 .7v.2l-.3-.1a.86 .86 0 0 1-.6-.8z" fill-rule="evenodd"/>
<path d="M70.4 147.3l.6-.4h.1v.2a.74 .74 0 0 0-.7 .7h-.2z" fill-rule="evenodd"/>
<path d="M70.4 145.6l.6-.4h.1v.2a.74 .74 0 0 0-.7 .7h-.2z" fill-rule="evenodd"/>
<path d="M70.4 143.9l.6-.4h.1v.2a.7 .7 0 0 0-.7 .7h-.2z" fill-rule="evenodd"/>
<path d="M70.4 142.2l.6-.4h.1v.2a.74 .74 0 0 0-.7 .8h-.2z" fill-rule="evenodd"/>
<path d="M78.6 147.8h.2a.74 .74 0 0 0 .7 .8v.1h-.1l-.4-.2-.3-.3z" fill-rule="evenodd"/>
<path d="M78.6 146.1h.2a.77 .77 0 0 0 .7 .8v.2h-.1l-.4-.2-.3-.4z" fill-rule="evenodd"/>
<path d="M78.6 144.4h.2a.77 .77 0 0 0 .7 .8v.2h-.1l-.4-.2-.3-.4z" fill-rule="evenodd"/>
<path d="M78.6 142.8h.2a.77 .77 0 0 0 .7 .7v.2h-.1l-.4-.2-.3-.4z" fill-rule="evenodd"/>
<path d="M79 147.1l.4-.2h.1v.2a.77 .77 0 0 0-.7 .7h-.2v-.1z" fill-rule="evenodd"/>
<path d="M78.8 145.6l.6-.4h.1v.2a.77 .77 0 0 0-.7 .7h-.2v-.1z" fill-rule="evenodd"/>
<path d="M79 143.7l.4-.2h.1v.2a.73 .73 0 0 0-.7 .7h-.2v-.1z" fill-rule="evenodd"/>
<path d="M79 142l.4-.2h.1v.2a.77 .77 0 0 0-.7 .8h-.2v-.2z" fill-rule="evenodd"/>
<path d="M246.1 140.1h.3v.3h-.3l-.1-.1z" fill-rule="evenodd"/>
<path d="M256.2 148.5h.3v.3h-.3z" fill-rule="evenodd"/>
<path d="M150.2 163.7l.3-.1 .1 .1v.3l-.1 .1-.3-.1v-.2h.3h-.3z" fill-rule="evenodd"/>
<path d="M153.4 166l.1-.1 .3 .1v.3l-.3 .1-.1-.2 .2-.1 .1 .1h-.3z" fill-rule="evenodd"/>
<circle cx="236.1" cy="30.8" r=".34"/>
<circle cx="246.2" cy="35.9" r=".34"/>
<circle cx="249.6" cy="30.8" r=".34"/>
<circle cx="256.3" cy="39.2" r=".21"/>
<circle cx="256.3" cy="30.8" r=".34"/>
<circle cx="261.4" cy="30.8" r=".34"/>
<circle cx="143.5" cy="59.4" r=".34"/>
<circle cx="236.1" cy="47.6" r=".34"/>
<circle cx="246.2" cy="52.7" r=".34"/>
<circle cx="249.6" cy="47.6" r=".34"/>
<circle cx="256.3" cy="47.6" r=".34"/>
<circle cx="261.4" cy="47.6" r=".34"/>
<circle cx="261.4" cy="40.9" r=".34"/>
<circle cx="34.1" cy="76.3" r=".34"/>
<circle cx="54.3" cy="76.3" r=".34"/>
<circle cx="77.9" cy="76.3" r=".34"/>
<circle cx="140.1" cy="72.9" r=".22"/>
<circle cx="143.5" cy="72.9" r=".34"/>
<circle cx="236.1" cy="67.8" r=".34"/>
<circle cx="246.2" cy="72.9" r=".34"/>
<circle cx="249.6" cy="67.8" r=".34"/>
<circle cx="256.3" cy="76.3" r=".21"/>
<circle cx="256.3" cy="67.8" r=".34"/>
<circle cx="261.4" cy="74.6" r=".34"/>
<circle cx="261.4" cy="67.8" r=".34"/>
<circle cx="34.1" cy="81.3" r=".34"/>
<circle cx="54.3" cy="81.3" r=".34"/>
<circle cx="77.9" cy="81.3" r=".34"/>
<circle cx="143.5" cy="86.4" r=".34"/>
<circle cx="143.5" cy="99.8" r=".34"/>
<circle cx="236.1" cy="84.7" r=".34"/>
<circle cx="246.2" cy="89.7" r=".34"/>
<circle cx="249.6" cy="84.7" r=".34"/>
<circle cx="256.3" cy="84.7" r=".34"/>
<circle cx="261.4" cy="84.7" r=".34"/>
<circle cx="64.4" cy="115" r=".34"/>
<circle cx="64.4" cy="109.9" r=".34"/>
<circle cx="69.4" cy="109.9" r=".34"/>
<circle cx="69.4" cy="115" r=".34"/>
<circle cx="236.1" cy="103.2" r=".34"/>
<circle cx="246.2" cy="108.2" r=".34"/>
<circle cx="249.6" cy="103.2" r=".34"/>
<circle cx="256.3" cy="103.2" r=".34"/>
<circle cx="261.4" cy="113.3" r=".34"/>
<circle cx="261.4" cy="103.2" r=".34"/>
<circle cx="138.5" cy="126.8" r=".34"/>
<circle cx="141.8" cy="126.8" r=".34"/>
<circle cx="145.2" cy="126.8" r=".34"/>
<circle cx="236.1" cy="120" r=".34"/>
<circle cx="246.2" cy="120" r=".22"/>
<circle cx="246.2" cy="125.1" r=".34"/>
<circle cx="249.6" cy="120" r=".34"/>
<circle cx="256.3" cy="120" r=".34"/>
<circle cx="261.4" cy="120" r=".34"/>
<circle cx="37.4" cy="150.3" r=".34"/>
<circle cx="37.4" cy="152" r=".34"/>
<circle cx="71.1" cy="150.3" r=".34"/>
<circle cx="71.1" cy="152" r=".34"/>
<circle cx="236.1" cy="140.3" r=".34"/>
<circle cx="236.1" cy="157.1" r=".34"/>
<circle cx="246.2" cy="157.1" r=".22"/>
<circle cx="246.2" cy="145.3" r=".34"/>
<circle cx="249.6" cy="140.3" r=".34"/>
<circle cx="249.6" cy="157.1" r=".34"/>
<circle cx="256.3" cy="140.3" r=".34"/>
<circle cx="256.3" cy="157.1" r=".34"/>
<circle cx="261.4" cy="140.3" r=".34"/>
<circle cx="261.4" cy="150.3" r=".34"/>
<circle cx="261.4" cy="157.1" r=".34"/>
<circle cx="109.8" cy="163.8" r=".34"/>
<circle cx="123.3" cy="170.5" r=".34"/>
<circle cx="246.2" cy="162.1" r=".34"/>
</g>
<path d="M5.4 12.3h286.3v185.2h-286.3z" fill="none" stroke="#000" stroke-width=".21"/>
<g font-size="4.8">
<text x="116.6" y="24.1">External Interface</text>
<text x="222.7" y="180.6">Controller</text>
</g>
<g font-size="2.4">
<text x="22.9" y="14.4">1</text>
<text x="54.2" y="14.4">2</text>
<text x="85.4" y="14.4">3</text>
<text x="116.7" y="14.4">4</text>
<text x="147.9" y="14.4">5</text>
<text x="179.2" y="14.4">6</text>
<text x="210.4" y="14.4">7</text>
<text x="241.6" y="14.4">8</text>
<text x="272.9" y="14.4">9</text>
<text x="6" y="30.9">A</text>
<text x="289.7" y="30.9">A</text>
<text x="148.6" y="47.6">Config UART</text>
<text x="6" y="61.3">B</text>
<text x="54.3" y="62.8">Power</text>
<text x="289.7" y="61.3">B</text>
<text x="197.4" y="89.7" transform="rotate(-90 197.4 89.7)">GPIOs</text>
<text x="6" y="91.8">C</text>
<text x="289.7" y="91.8">C</text>
<text x="52.6" y="96.5">LCD</text>
<text x="138.5" y="115">Ground</text>
<text x="5.9" y="122.2">D</text>
<text x="289.6" y="122.2">D</text>
<text x="54.3" y="128.5">UART 3 &amp; UART 4</text>
<text x="135.1" y="141.9">Fan &amp; Buzzer</text>
<text x="6" y="152.7">E</text>
<text x="289.8" y="152.7">E</text>
<text x="6.1" y="183.1">F</text>
<text x="289.8" y="183.1">F</text>
</g>
<g font-size="1.8">
<text x="238.8" y="23.4">VDD_3.3V</text>
<text x="237.6" y="29.8" transform="rotate(-90 237.6 29.8)">0.001uF</text>
<text x="232.1" y="35.7">C70</text>
<text x="238.8" y="40.2">VDD_3.3V</text>
<text x="244.3" y="39.2">GND</text>
<text x="237.6" y="46.6" transform="rotate(-90 237.6 46.6)">0.001uF</text>
<text x="249.3" y="42.6">GND</text>
<text x="267.8" y="44.3">GND</text>
<text x="132.7" y="52">VDD_3.3V</text>
<text x="232.1" y="52.5">C71</text>
<text x="244.3" y="56.1">GND</text>
<text x="132.7" y="65.5">VDD_3.3V</text>
<text x="163" y="63.8">VDD_3.3V</text>
<text x="238.8" y="60.4">VDD_3.3V</text>
<text x="53.6" y="70.5">VDD_3.3V</text>
<text x="77.2" y="68.9">VDD_SYS</text>
<text x="237.6" y="66.8" transform="rotate(-90 237.6 66.8)">0.001uF</text>
<text x="24.9" y="76.1">0.1uF/10V</text>
<text x="30.8" y="72.7">VDD_5V</text>
<text x="34.9" y="75.8">5V..</text>
<text x="45.1" y="76.1">0.1uF/10V</text>
<text x="55.1" y="75.8">3V3.</text>
<text x="68.6" y="76.1">0.1uF/10V</text>
<text x="78.7" y="75.8">24V</text>
<text x="232.1" y="72.7">C72</text>
<text x="238.8" y="77.3">VDD_3.3V</text>
<text x="244.3" y="76.3">GND</text>
<text x="267.8" y="77.9">GND</text>
<text x="24.6" y="78.1">C33</text>
<text x="34.9" y="83">5V</text>
<text x="44.8" y="78.1">C35</text>
<text x="55.1" y="83">3V3</text>
<text x="68.4" y="78.1">C37</text>
<text x="78.7" y="83">V_SYS</text>
<text x="132.7" y="79">VDD_3.3V</text>
<text x="237.6" y="83.6" transform="rotate(-90 237.6 83.6)">0.001uF</text>
<text x="251" y="79.6">GND</text>
<text x="270.6" y="79.2">GPIO_EXP</text>
<text x="32.4" y="86.4">GND</text>
<text x="52.6" y="86.4">GND</text>
<text x="76.2" y="86.4">GND</text>
<text x="162" y="89.7">GND</text>
<text x="232.1" y="89.6">C73</text>
<text x="132.7" y="92.4">VDD_3.3V</text>
<text x="238.8" y="95.8">VDD_3.3V</text>
<text x="244.3" y="93.1">GND</text>
<text x="26.7" y="100.8">VDD_3.3V</text>
<text x="270.6" y="96.5">SWITCHES</text>
<text x="41.6" y="106.1">LCD</text>
<text x="63.7" y="105.9">VDD_5V</text>
<text x="77" y="107.8">LCD_PWR</text>
<text x="237.6" y="102.2" transform="rotate(-90 237.6 102.2)">0.001uF</text>
<text x="26.3" y="110.8" transform="rotate(-90 26.3 110.8)">R29</text>
<text x="29.5" y="110.8" transform="rotate(-90 29.5 110.8)">10K</text>
<text x="32.4" y="111.6">SPI_CLK</text>
<text x="32.4" y="108.3">SPI_OUT</text>
<text x="32.4" y="109.9">SPI_IN</text>
<text x="32.4" y="113.3">LCD_CS</text>
<text x="63.1" y="112.2" transform="rotate(-90 63.1 112.2)">0.1uF/10V</text>
<text x="71.7" y="111.7" transform="rotate(-90 71.7 111.7)">C3</text>
<text x="71.7" y="109.6" transform="rotate(-90 71.7 109.6)">2</text>
<text x="232.1" y="108.1">C74</text>
<text x="238.8" y="112.6">VDD_3.3V</text>
<text x="244.3" y="111.6">GND</text>
<text x="41.6" y="116.7">LCD_SIGNAL</text>
<text x="62.7" y="118.4">GND</text>
<text x="63.8" y="116.7" transform="rotate(-90 63.8 116.7)">C31</text>
<text x="77" y="115">LCD_PWR</text>
<text x="237.6" y="119" transform="rotate(-90 237.6 119)">0.001uF</text>
<text x="251" y="115">GND</text>
<text x="267.8" y="116.7">GND</text>
<text x="72.4" y="120.4" transform="rotate(-90 72.4 120.4)">0.1uF/10V</text>
<text x="232.1" y="124.9">C75</text>
<text x="140.1" y="130.1">GND</text>
<text x="244.3" y="128.5">GND</text>
<text x="23.8" y="136.2">VDD_SYS</text>
<text x="33.4" y="136.2">VDD_3.3V VDD_5V</text>
<text x="57.5" y="136.2">VDD_SYS</text>
<text x="67.1" y="136.2">VDD_3.3V VDD_5V</text>
<text x="238.8" y="132.8">VDD_3.3V</text>
<text x="237.6" y="139.2" transform="rotate(-90 237.6 139.2)">0.001uF</text>
<text x="26.9" y="145.5" transform="rotate(-90 26.9 145.5)">L3</text>
<text x="32" y="145.6" transform="rotate(-90 32 145.6)">FB</text>
<text x="35.3" y="145.5" transform="rotate(-90 35.3 145.5)">L5</text>
<text x="40.4" y="145.6" transform="rotate(-90 40.4 145.6)">FB</text>
<text x="43.8" y="145.5" transform="rotate(-90 43.8 145.5)">L7</text>
<text x="48.8" y="145.6" transform="rotate(-90 48.8 145.6)">FB</text>
<text x="60.6" y="145.5" transform="rotate(-90 60.6 145.5)">L2</text>
<text x="65.6" y="145.6" transform="rotate(-90 65.6 145.6)">FB</text>
<text x="69" y="145.5" transform="rotate(-90 69 145.5)">L4</text>
<text x="74.1" y="145.6" transform="rotate(-90 74.1 145.6)">FB</text>
<text x="77.4" y="145.5" transform="rotate(-90 77.4 145.5)">L6</text>
<text x="82.5" y="145.6" transform="rotate(-90 82.5 145.6)">FB</text>
<text x="120" y="148.5">VDD_5V</text>
<text x="232.1" y="145.1">C76</text>
<text x="238.8" y="149.7">VDD_3.3V</text>
<text x="244.3" y="148.7">GND</text>
<text x="28.3" y="153.5">0.1uF/10V</text>
<text x="62" y="153.5">0.1uF/10V</text>
<text x="124.2" y="151.6">5V.</text>
<text x="150.3" y="151.9">VDD_5V</text>
<text x="154.5" y="155">BUZ</text>
<text x="251" y="152">GND</text>
<text x="267.8" y="153.7">GND</text>
<text x="30.4" y="160.4">GND</text>
<text x="31.7" y="156.9">C69</text>
<text x="50.1" y="156.7">UART4_EXP</text>
<text x="64.1" y="160.4">GND</text>
<text x="65.4" y="156.9">C68</text>
<text x="83.7" y="156.7">UART3_EXP</text>
<text x="124.2" y="158.8">FAN</text>
<text x="232.1" y="162">C77</text>
<text x="237.6" y="156" transform="rotate(-90 237.6 156)">0.001uF</text>
<text x="105.6" y="167.9">R38</text>
<text x="112.4" y="162.8">R441K</text>
<text x="123.3" y="165.5">BC847B-7-F</text>
<text x="123.3" y="163.8">Q7</text>
<text x="140.1" y="163.8">BUZZER</text>
<text x="143.5" y="167.2">PDTC114</text>
<text x="150.2" y="162.1">Q6</text>
<text x="154.5" y="162.1">Buzzer</text>
<text x="244.3" y="165.5">GND</text>
<text x="50.1" y="173.9">SWITCHES</text>
<text x="83.7" y="173.9">SWITCHES</text>
<text x="105.6" y="169.4">10K</text>
<text x="121.6" y="173.9">GND</text>
<text x="151.7" y="170.5">GND</text>
<text x="45.6" y="177.3">GND</text>
<text x="79.3" y="177.3">GND</text>
</g>
<g font-size="1.7">
<text x="239.2" y="29.8">R65</text>
<text x="252.7" y="29.8">R73</text>
<text x="226.4" y="30.8">EDG_SEN_11</text>
<text x="238.3" y="33">100R</text>
<text x="244.8" y="33.7" transform="rotate(-90 244.8 33.7)">BAT</text>
<text x="244.8" y="30.7" transform="rotate(-90 244.8 30.7)">54S</text>
<text x="248.6" y="35.4" transform="rotate(-90 248.6 35.4)">R145</text>
<text x="248.7" y="30.3" transform="rotate(-90 248.7 30.3)">D15</text>
<text x="251.8" y="33.5" transform="rotate(-90 251.8 33.5)">1K</text>
<text x="252.7" y="33">10K</text>
<text x="260.4" y="35.4" transform="rotate(-90 260.4 35.4)">R147</text>
<text x="263.6" y="33.5" transform="rotate(-90 263.6 33.5)">1K</text>
<text x="255" y="38.7" transform="rotate(-90 255 38.7)">D23</text>
<text x="226.4" y="47.6">EDG_SEN_12</text>
<text x="239.2" y="46.6">R66</text>
<text x="244.8" y="47.6" transform="rotate(-90 244.8 47.6)">54S</text>
<text x="248.7" y="47.1" transform="rotate(-90 248.7 47.1)">D16</text>
<text x="252.7" y="46.6">R74</text>
<text x="258.6" y="42.4" transform="rotate(-90 258.6 42.4)">ESDONCAN1</text>
<text x="260.4" y="45.5" transform="rotate(-90 260.4 45.5)">R148</text>
<text x="263.6" y="43.6" transform="rotate(-90 263.6 43.6)">1K</text>
<text x="238.3" y="49.8">100R</text>
<text x="244.8" y="50.5" transform="rotate(-90 244.8 50.5)">BAT</text>
<text x="248.6" y="52.2" transform="rotate(-90 248.6 52.2)">R144</text>
<text x="251.8" y="50.4" transform="rotate(-90 251.8 50.4)">1K</text>
<text x="252.7" y="49.8">10K</text>
<text x="132.2" y="58.4">R164</text>
<text x="138.7" y="59.3" transform="rotate(-90 138.7 59.3)">54S</text>
<text x="142.7" y="58.9" transform="rotate(-90 142.7 58.9)">D31</text>
<text x="145.7" y="58.4">R163</text>
<text x="132.2" y="61.6">100R</text>
<text x="138.7" y="62.3" transform="rotate(-90 138.7 62.3)">BAT</text>
<text x="147.5" y="61.6">1K</text>
<text x="132.2" y="71.9">R166</text>
<text x="141.8" y="66.2">GND</text>
<text x="145.7" y="71.9">R165</text>
<text x="228.1" y="67.8">EDG_SEN_21</text>
<text x="238.3" y="70">100R</text>
<text x="239.2" y="66.9">R67</text>
<text x="244.8" y="70.7" transform="rotate(-90 244.8 70.7)">BAT</text>
<text x="244.8" y="67.8" transform="rotate(-90 244.8 67.8)">54S</text>
<text x="248.7" y="67.3" transform="rotate(-90 248.7 67.3)">D17</text>
<text x="251.8" y="70.6" transform="rotate(-90 251.8 70.6)">1K</text>
<text x="252.7" y="66.9">R75</text>
<text x="252.7" y="70">10K</text>
<text x="263.6" y="70.6" transform="rotate(-90 263.6 70.6)">1K</text>
<text x="118.3" y="77.9">U5_TX</text>
<text x="132.2" y="75.1">100R</text>
<text x="138.7" y="75.8" transform="rotate(-90 138.7 75.8)">BAT</text>
<text x="138.7" y="72.8" transform="rotate(-90 138.7 72.8)">54S</text>
<text x="142.7" y="72.4" transform="rotate(-90 142.7 72.4)">D33</text>
<text x="147.5" y="75.1">1K</text>
<text x="164.6" y="72.5">JP1</text>
<text x="248.6" y="72.4" transform="rotate(-90 248.6 72.4)">R143</text>
<text x="255" y="75.8" transform="rotate(-90 255 75.8)">D24</text>
<text x="260.4" y="72.4" transform="rotate(-90 260.4 72.4)">R154</text>
<text x="118.3" y="79.6">U5_RX</text>
<text x="118.3" y="83">U5_RTS</text>
<text x="118.3" y="81.3">U5_CTS</text>
<text x="141.8" y="79.6">GND</text>
<text x="200.8" y="81.3">EDG_SEN_11</text>
<text x="200.8" y="83">EDG_SEN_12</text>
<text x="239.2" y="83.7">R68</text>
<text x="252.7" y="83.7">R76</text>
<text x="258.6" y="79.5" transform="rotate(-90 258.6 79.5)">ESDONCAN1</text>
<text x="260.4" y="82.5" transform="rotate(-90 260.4 82.5)">R153</text>
<text x="263.6" y="80.7" transform="rotate(-90 263.6 80.7)">1K</text>
<text x="132.2" y="88.6">100R</text>
<text x="132.2" y="85.4">R168</text>
<text x="138.7" y="89.2" transform="rotate(-90 138.7 89.2)">BAT</text>
<text x="138.7" y="86.3" transform="rotate(-90 138.7 86.3)">54S</text>
<text x="142.7" y="85.9" transform="rotate(-90 142.7 85.9)">D35</text>
<text x="145.7" y="85.4">R167</text>
<text x="147.5" y="88.6">1K</text>
<text x="200.8" y="84.7">EDG_SEN_21</text>
<text x="200.8" y="86.4">EDG_SEN_22</text>
<text x="200.8" y="88">EDG_SEN_31</text>
<text x="200.8" y="89.7">EDG_SEN_32</text>
<text x="228.1" y="84.7">EDG_SEN_22</text>
<text x="238.3" y="86.9">100R</text>
<text x="244.8" y="87.5" transform="rotate(-90 244.8 87.5)">BAT</text>
<text x="244.8" y="84.6" transform="rotate(-90 244.8 84.6)">54S</text>
<text x="248.6" y="89.3" transform="rotate(-90 248.6 89.3)">R102</text>
<text x="248.7" y="84.2" transform="rotate(-90 248.7 84.2)">D18</text>
<text x="251.8" y="87.4" transform="rotate(-90 251.8 87.4)">1K</text>
<text x="252.7" y="86.9">10K</text>
<text x="141.8" y="93.1">GND</text>
<text x="200.8" y="91.4">EDG_SEN_41</text>
<text x="200.8" y="93.1">EDG_SEN_42</text>
<text x="132.2" y="98.8">R170</text>
<text x="138.7" y="99.8" transform="rotate(-90 138.7 99.8)">54S</text>
<text x="142.7" y="99.3" transform="rotate(-90 142.7 99.3)">D37</text>
<text x="145.7" y="98.8">R169</text>
<text x="132.2" y="102">100R</text>
<text x="138.7" y="102.7" transform="rotate(-90 138.7 102.7)">BAT</text>
<text x="141.8" y="106.6">GND</text>
<text x="147.5" y="102">1K</text>
<text x="228.1" y="103.2">EDG_SEN_31</text>
<text x="238.3" y="105.4">100R</text>
<text x="239.2" y="102.2">R69</text>
<text x="244.8" y="106.1" transform="rotate(-90 244.8 106.1)">BAT</text>
<text x="244.8" y="103.1" transform="rotate(-90 244.8 103.1)">54S</text>
<text x="248.6" y="106.9" transform="rotate(-90 248.6 106.9)">R88</text>
<text x="248.7" y="102.7" transform="rotate(-90 248.7 102.7)">D19</text>
<text x="251.8" y="105.9" transform="rotate(-90 251.8 105.9)">1K</text>
<text x="252.7" y="102.2">R77</text>
<text x="252.7" y="105.4">10K</text>
<text x="260.4" y="107.8" transform="rotate(-90 260.4 107.8)">R152</text>
<text x="263.6" y="105.9" transform="rotate(-90 263.6 105.9)">1K</text>
<text x="255" y="111.1" transform="rotate(-90 255 111.1)">D25</text>
<text x="239.2" y="119">R70</text>
<text x="244.8" y="120" transform="rotate(-90 244.8 120)">54S</text>
<text x="248.7" y="119.5" transform="rotate(-90 248.7 119.5)">D20</text>
<text x="252.7" y="119">R78</text>
<text x="258.6" y="114.8" transform="rotate(-90 258.6 114.8)">ESDONCAN1</text>
<text x="260.4" y="117.9" transform="rotate(-90 260.4 117.9)">R151</text>
<text x="263.6" y="116" transform="rotate(-90 263.6 116)">1K</text>
<text x="129.6" y="122.6" transform="rotate(-90 129.6 122.6)">GND</text>
<text x="136.4" y="122.6" transform="rotate(-90 136.4 122.6)">GND.</text>
<text x="143.1" y="122.6" transform="rotate(-90 143.1 122.6)">GND'</text>
<text x="149.8" y="122.6" transform="rotate(-90 149.8 122.6)">GND,</text>
<text x="228.1" y="120">EDG_SEN_32</text>
<text x="238.3" y="122.2">100R</text>
<text x="244.8" y="122.9" transform="rotate(-90 244.8 122.9)">BAT</text>
<text x="248.6" y="123.7" transform="rotate(-90 248.6 123.7)">R85</text>
<text x="251.8" y="122.8" transform="rotate(-90 251.8 122.8)">1K</text>
<text x="252.7" y="122.2">10K</text>
<text x="229.8" y="140.2">EDG_SEN_41</text>
<text x="238.3" y="142.4">100R</text>
<text x="239.2" y="139.2">R71</text>
<text x="244.8" y="143.1" transform="rotate(-90 244.8 143.1)">BAT</text>
<text x="244.8" y="140.2" transform="rotate(-90 244.8 140.2)">54S</text>
<text x="248.6" y="143.9" transform="rotate(-90 248.6 143.9)">R82</text>
<text x="248.7" y="139.7" transform="rotate(-90 248.7 139.7)">D21</text>
<text x="251.8" y="143" transform="rotate(-90 251.8 143)">1K</text>
<text x="252.7" y="139.2">R79</text>
<text x="252.7" y="142.4">10K</text>
<text x="263.6" y="143" transform="rotate(-90 263.6 143)">1K</text>
<text x="255" y="148.2" transform="rotate(-90 255 148.2)">D26</text>
<text x="260.4" y="144.8" transform="rotate(-90 260.4 144.8)">R150</text>
<text x="258.6" y="151.9" transform="rotate(-90 258.6 151.9)">ESDONCAN1</text>
<text x="260.4" y="154.9" transform="rotate(-90 260.4 154.9)">R149</text>
<text x="263.6" y="153.1" transform="rotate(-90 263.6 153.1)">1K</text>
<text x="40.8" y="160.4">UART4_TX</text>
<text x="74.5" y="160.4">UART3_TX</text>
<text x="229.8" y="157.1">EDG_SEN_42</text>
<text x="238.3" y="159.3">100R</text>
<text x="239.2" y="156.1">R72</text>
<text x="244.8" y="159.9" transform="rotate(-90 244.8 159.9)">BAT</text>
<text x="244.8" y="157" transform="rotate(-90 244.8 157)">54S</text>
<text x="248.6" y="160.8" transform="rotate(-90 248.6 160.8)">R81</text>
<text x="248.7" y="156.6" transform="rotate(-90 248.7 156.6)">D22</text>
<text x="251.8" y="159.8" transform="rotate(-90 251.8 159.8)">1K</text>
<text x="252.7" y="156.1">R80</text>
<text x="252.7" y="159.3">10K</text>
<text x="40.8" y="165.5">UART4_RTS</text>
<text x="40.8" y="163.8">UART4_CTS</text>
<text x="40.8" y="162.1">UART4_RX</text>
<text x="40.8" y="167.2">U4_GPIO1</text>
<text x="74.5" y="162.1">UART3_RX</text>
<text x="74.5" y="163.8">UART3_CTS</text>
<text x="74.5" y="165.5">UART3_RTS</text>
<text x="74.5" y="167.2">U3_GPIO1</text>
<text x="101.4" y="163.8">FAN_M</text>
<text x="40.8" y="168.9">U4_GPIO2</text>
<text x="74.5" y="168.9">U3_GPIO2</text>
</g>
<g font-size="1.4">
<text x="36.8" y="77.7">1</text>
<text x="57" y="77.7">1</text>
<text x="80.6" y="77.7">1</text>
<text x="166.4" y="74.3">1</text>
<text x="166.4" y="76">2</text>
<text x="166.4" y="77.7">3</text>
<text x="36.8" y="79.4">2</text>
<text x="57" y="79.4">2</text>
<text x="80.6" y="79.4">2</text>
<text x="166.4" y="79.4">4</text>
<text x="166.4" y="81.1">5</text>
<text x="166.4" y="82.8">6</text>
<text x="272.5" y="81.1">1</text>
<text x="272.5" y="82.8">2</text>
<text x="272.5" y="84.4">3</text>
<text x="272.5" y="86.1">4</text>
<text x="272.5" y="87.8">5</text>
<text x="272.5" y="89.5">6</text>
<text x="272.5" y="91.2">7</text>
<text x="272.5" y="92.9">8</text>
<text x="43.5" y="108">1</text>
<text x="43.5" y="109.7">2</text>
<text x="43.5" y="111.4">3</text>
<text x="43.5" y="113.1">4</text>
<text x="78.9" y="109.7">1</text>
<text x="78.9" y="111.4">2</text>
<text x="131.5" y="120.7" transform="rotate(-90 131.5 120.7)">1</text>
<text x="138.2" y="120.7" transform="rotate(-90 138.2 120.7)">1</text>
<text x="145" y="120.7" transform="rotate(-90 145 120.7)">1</text>
<text x="151.7" y="120.7" transform="rotate(-90 151.7 120.7)">1</text>
<text x="126" y="153.5">1</text>
<text x="126" y="155.2">2</text>
<text x="51.9" y="158.5">1</text>
<text x="51.9" y="160.2">2</text>
<text x="51.9" y="161.9">3</text>
<text x="85.6" y="158.5">1</text>
<text x="85.6" y="160.2">2</text>
<text x="85.6" y="161.9">3</text>
<text x="156.3" y="156.8">1</text>
<text x="156.3" y="158.5">2</text>
<text x="51.9" y="163.6">4</text>
<text x="51.9" y="165.3">5</text>
<text x="51.9" y="166.9">6</text>
<text x="85.6" y="163.6">4</text>
<text x="85.6" y="165.3">5</text>
<text x="85.6" y="166.9">6</text>
<text x="51.9" y="168.6">7</text>
<text x="51.9" y="170.3">8</text>
<text x="85.6" y="168.6">7</text>
<text x="85.6" y="170.3">8</text>
</g>
</svg>
